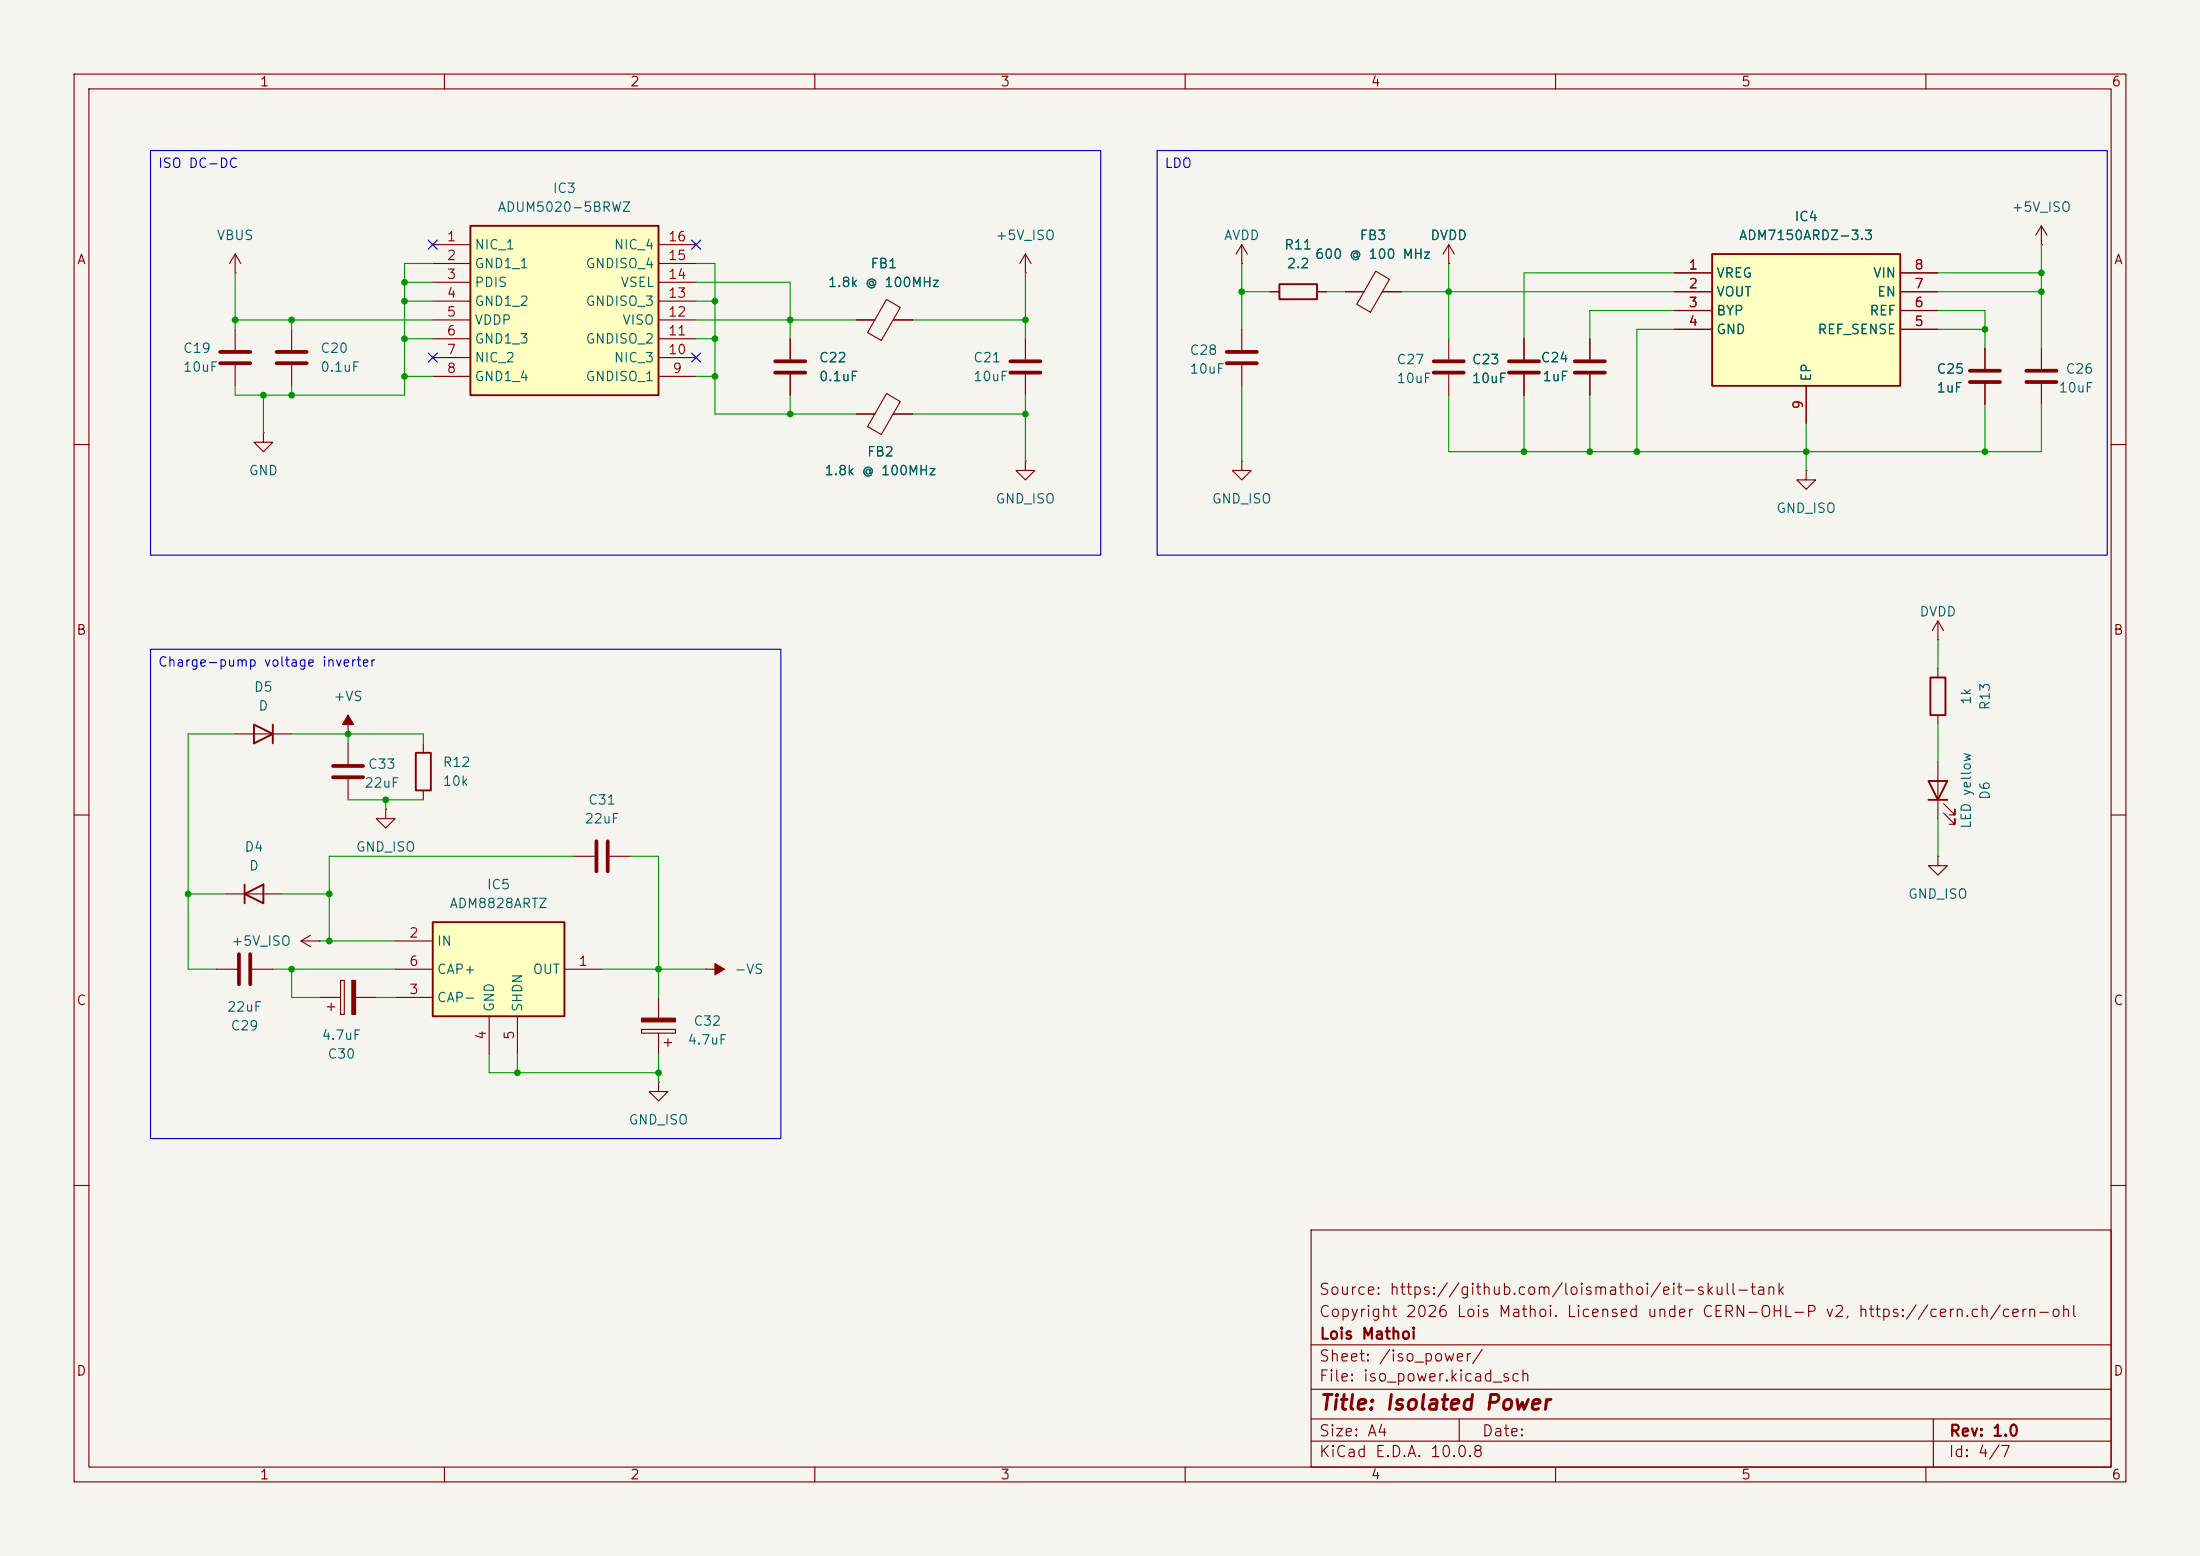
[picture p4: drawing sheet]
<svg xmlns="http://www.w3.org/2000/svg" width="297mm" height="210mm" viewBox="0 0 297 210" stroke-linecap="round" stroke-linejoin="round" font-family="sans-serif">
<path d="M0 0h297v210h-297z" fill="#f5f4ef" stroke="#f5f4ef" stroke-width=".14"/>
<g fill="none" stroke="#840000" stroke-width=".15">
<path d="M10 10h277v190h-277zM12 12h273v186h-273zM60 10v2M110 10v2M160 10v2M210 10v2M260 10v2M138.4 45.7v2.8M138.4 50.5v2.8M10 60h2M285 60h2M10 110h2"/>
<path d="M47 100.3v2.8M47 105.2v2.8M77.5 115.6h2.8M82.3 115.6h2.8M285 110h2M29.2 130.8h2.8M34 130.8h2.8M43.2 134.6h2.8M44.2 135.9h1M44.7 135.4v1M46 132.3h.5v4.6h-.5zM48 134.6h2.8"/>
<path d="M95.2 130.8h.1M95.2 130.8h2.6M10 160h2M177 166h108v32h-108zM285 160h2M60 198v2M110 198v2M160 198v2M177 194.5h108M177 191.5h108M177 187.5h108M177 181.5h108"/>
<path d="M197 191.5v3M210 198v2M260 198v2M261 191.5v6.5"/>
</g>
<path d="M136.4 48.8h4.1M136.4 50.3h4.1M45 103.4h4M45 104.9h4M80.5 113.5v4.1M82 113.5v4.1M32.3 128.8v4M33.8 128.8v4" fill="none" stroke="#840000" stroke-width=".51"/>
<g fill="#840000" stroke="#840000" stroke-width=".15">
<path d="M47.5 132.3h.5v4.6h-.5z"/>
<path d="M96.5 130l1.3 .8-1.3 .8z"/>
</g>
<path d="M58.4 124.5h17.8v12.7h-17.8z" fill="#ffffc2"/>
<path d="M34.3 97.8l2.5 1.3-2.5 1.2zM36.8 97.8v2.5M58.4 124.5h17.8v12.7h-17.8z" fill="none" stroke="#840000" stroke-width=".25"/>
<g fill="none" stroke="#840000" stroke-width=".15">
<path d="M138.4 36.8h.1M138.4 34.3l-.7 1.3M138.4 34.3l.8 1.3M138.4 34.3v2.5M115.6 55.9h2.5M119.7 53.1l1.8 1.1-2.5 4.4-1.9-1zM120.6 55.9h2.6M138.4 62.2v1.3h1.3l-1.3 1.3-1.2-1.3h1.2M138.4 62.2h.1M31.7 99.1h7.7M47 99.1h.1M47 96.5v2.6"/>
<path d="M53.3 130.8h5.1M53.3 127h5.1M53.3 134.6h5.1M66 137.2v5M69.8 137.2v5M76.2 130.8h5.1M86.6 138.9h4.6v.5h-4.6zM88.9 134.6v2.8M88.9 139.4v2.8M88.9 146.1v1.2h1.3l-1.3 1.3-1.3-1.3h1.3M88.9 146.1h.1M89.7 140.7h1"/>
<path d="M90.2 140.2v1"/>
</g>
<g fill="#840000" stroke="#840000" stroke-width=".15">
<path d="M86.6 137.4h4.6v.5h-4.6z"/>
<path d="M47 96.5l.8 1.3h-1.6z"/>
</g>
<path d="M63.5 30.5h25.4v22.8h-25.4z" fill="#ffffc2"/>
<path d="M63.5 30.5h25.4v22.8h-25.4zM172.7 38.4h5.1v2h-5.1zM260.6 91.4h2v5.1h-2zM33 119.4v2.5M56.1 101.6h2.1v5.1h-2.1zM260.3 105.4h2.6l-1.3 2.6zM260.3 108h2.6M33 120.7l2.6-1.3v2.5z" fill="none" stroke="#840000" stroke-width=".25"/>
<g fill="none" stroke="#840000" stroke-width=".15">
<path d="M31.7 36.8h.1M31.7 34.3l-.7 1.3M31.7 34.3l.8 1.3M31.7 34.3v2.5M58.4 33h5.1M58.4 35.6h5.1M58.4 38.1h5.1M88.9 33h5.1M88.9 35.6h5.1M88.9 38.1h5.1M167.6 35.6h.1M167.6 33l-.7 1.3"/>
<path d="M167.6 33l.8 1.3M167.6 33v2.6M171.4 39.4h1.3M177.8 39.4h1.3M181.6 39.4h2.5M185.7 36.6l1.9 1.1-2.6 4.4-1.8-1zM186.6 39.4h2.6M195.6 35.6h.1M195.6 33v2.6M195.6 33l-.8 1.3M195.6 33l.7 1.3M275.6 33h.1"/>
<path d="M275.6 30.5v2.5M275.6 30.5l-.8 1.3M275.6 30.5l.8 1.3M35.6 58.4v1.3h1.2l-1.2 1.3-1.3-1.3h1.3M35.6 58.4h.1M39.4 44.5v2.7M39.4 49.3v2.8M58.4 40.6h5.1M58.4 43.2h5.1M58.4 45.7h5.1M58.4 48.3h5.1M58.4 50.8h5.1"/>
<path d="M88.9 40.6h5.1M88.9 43.2h5.1M88.9 45.7h5.1M88.9 48.3h5.1M88.9 50.8h5.1M106.7 45.7v2.8M106.7 50.5v2.8M115.6 43.2h2.5M119.7 40.4l1.8 1.1-2.5 4.4-1.9-1zM120.6 43.2h2.6M167.6 44.5v2.7M167.6 49.3v2.8"/>
<path d="M195.6 45.7v2.8M195.6 50.5v2.8M205.7 45.7v2.8M205.7 50.5v2.8M214.6 45.7v2.8M214.6 50.5v2.8M268 47v2.8M268 51.8v2.8M275.6 47v2.8M275.6 51.8v2.8M167.6 62.2v1.3h1.3l-1.3 1.3-1.2-1.3h1.2M167.6 62.2h.1"/>
<path d="M243.8 63.5v1.3h1.3l-1.3 1.2-1.2-1.2h1.2M243.8 63.5h.1M261.6 86.4h.1M261.6 83.8v2.6M261.6 90.2v1.2M261.6 96.5v1.3M261.6 83.8l-.7 1.3M261.6 83.8l.8 1.3M52.1 109.2v1.3h1.2l-1.2 1.3-1.3-1.3h1.3M52.1 109.2h.1M57.1 100.3v1.3M57.1 106.7v1.3"/>
<path d="M261.6 115.6v1.2h1.3l-1.3 1.3-1.3-1.3h1.3M261.6 115.6h.1M261.6 102.9v7.6M262.4 109.7l1.5 1.6v-.8v.8h-.8M262.4 108.5l1.5 1.5v-.8v.8h-.8M30.5 120.7h7.6M40.6 127l1.3 .8M40.6 127h2.6M41.9 126.2l-1.3 .8M43.2 127h.1"/>
</g>
<g fill="none" stroke="#840000" stroke-width=".51">
<path d="M37.3 47.5h4.1M37.3 49h4.1M104.6 48.8h4.1M104.6 50.3h4.1M165.6 47.5h4.1M165.6 49h4.1M193.5 48.8h4.1M193.5 50.3h4.1M203.7 48.8h4.1M203.7 50.3h4.1M212.6 48.8h4.1M212.6 50.3h4.1"/>
<path d="M265.9 50h4.1M265.9 51.6h4.1M273.6 50h4M273.6 51.6h4"/>
</g>
<path d="M231.1 34.3h25.4v17.8h-25.4z" fill="#ffffc2"/>
<path d="M231.1 34.3h25.4v17.8h-25.4z" fill="none" stroke="#840000" stroke-width=".25"/>
<g fill="none" stroke="#840000" stroke-width=".15">
<path d="M171.4 39.4h1.3M177.8 39.4h1.3M181.6 39.4h2.5M186.7 39.4h2.5M195.6 35.6h.1M226.1 36.8h5M226.1 39.4h5M256.5 36.8h5.1M256.5 39.4h5.1M31.7 44.5v2.7M31.7 49.3v2.8M106.7 45.7v2.8"/>
<path d="M106.7 50.5v2.8M115.6 55.9h2.5M115.6 43.2h2.5M120.6 55.9h2.6M120.6 43.2h2.6M205.7 45.7v2.8M205.7 50.5v2.8M214.6 45.7v2.8M214.6 50.5v2.8M226.1 41.9h5M226.1 44.5h5M243.8 52.1v5.1"/>
<path d="M256.5 41.9h5.1M256.5 44.5h5.1M268 47v2.8M268 51.8v2.8"/>
</g>
<path d="M29.7 47.5h4.1M29.7 49h4.1" fill="none" stroke="#840000" stroke-width=".51"/>
<g fill="none" stroke="#009600" stroke-width=".15">
<path d="M31.7 36.8v7.7M54.6 38.1h3.8M58.4 35.6h-3.8v17.7h-22.9v-1.2M94 35.6h2.5v20.3h19.1M94 38.1h12.7v7.6M138.4 36.8v8.9M167.6 39.4h3.8M167.6 35.6v8.9M179.1 39.4h2.5M189.2 39.4h36.9M195.6 35.6v10.1M226.1 36.8h-20.4v8.9"/>
<path d="M261.6 39.4h14M261.6 36.8h14M275.6 33v14M31.7 43.2h26.7M35.6 53.3v5.1M39.4 43.2v1.3M39.4 52.1v1.2M54.6 50.8h3.8M54.6 40.6h3.8M54.6 45.7h3.8M94 43.2h21.6M94 50.8h2.5"/>
<path d="M94 40.6h2.5M94 45.7h2.5M106.7 53.3v2.6M123.2 55.9h15.2M123.2 43.2h15.2M138.4 53.3v8.9M167.6 52.1v10.1M195.6 53.3v7.7h80v-6.4M205.7 53.3v7.7M214.6 53.3v7.7M226.1 44.5h-5.1v16.5M226.1 41.9h-11.5v3.8"/>
<path d="M243.8 57.2v6.3M261.6 41.9h6.4v5.1M261.6 44.5h6.4M268 54.6v6.4M31.7 99.1h-6.3v31.7h3.8M39.4 99.1h17.7v1.2M47 99.1v1.2M261.6 86.4v3.8M261.6 97.8v5.1M47 108h10.1M52.1 108v1.2M77.5 115.6h-33.1v11.4"/>
<path d="M85.1 115.6h3.8v19M261.6 110.5v5.1M25.4 120.7h5.1M36.8 130.8h16.5M38.1 120.7h6.3M39.4 130.8v3.8h3.8M43.2 127h10.1M50.8 134.6h2.5M81.3 130.8h13.9M66 142.2v2.6h22.9M69.8 142.2v2.6M88.9 142.2v3.9"/>
</g>
<path d="M57.8 32.4l1.2 1.2M59 32.4l-1.2 1.2M93.4 32.4l1.2 1.2M94.6 32.4l-1.2 1.2M57.8 47.7l1.2 1.2M59 47.7l-1.2 1.2M93.4 47.7l1.2 1.2M94.6 47.7l-1.2 1.2" fill="none" stroke="#000084" stroke-width=".15"/>
<path d="M20.3 20.3h128.3v54.6h-128.3zM156.2 20.3h128.3v54.6h-128.3zM20.3 87.6h85.1v66.1h-85.1z" fill="none" stroke="#0000c2" stroke-width=".15"/>
<g fill="#009600">
<circle cx="69.8" cy="144.8" r=".46"/>
<circle cx="88.9" cy="144.8" r=".46"/>
<circle cx="44.4" cy="127" r=".46"/>
<circle cx="214.6" cy="61" r=".46"/>
<circle cx="205.7" cy="61" r=".46"/>
<circle cx="138.4" cy="55.9" r=".46"/>
<circle cx="96.5" cy="40.6" r=".46"/>
<circle cx="138.4" cy="43.2" r=".46"/>
<circle cx="96.5" cy="45.7" r=".46"/>
<circle cx="106.7" cy="43.2" r=".46"/>
<circle cx="195.6" cy="39.4" r=".46"/>
<circle cx="167.6" cy="39.4" r=".46"/>
<circle cx="54.6" cy="40.6" r=".46"/>
<circle cx="54.6" cy="45.7" r=".46"/>
<circle cx="54.6" cy="38.1" r=".46"/>
<circle cx="39.4" cy="53.3" r=".46"/>
<circle cx="39.4" cy="43.2" r=".46"/>
<circle cx="35.6" cy="53.3" r=".46"/>
<circle cx="31.7" cy="43.2" r=".46"/>
<circle cx="275.6" cy="36.8" r=".46"/>
<circle cx="275.6" cy="39.4" r=".46"/>
<circle cx="243.8" cy="61" r=".46"/>
<circle cx="268" cy="61" r=".46"/>
<circle cx="268" cy="44.5" r=".46"/>
<circle cx="106.7" cy="55.9" r=".46"/>
<circle cx="47" cy="99.1" r=".46"/>
<circle cx="88.9" cy="130.8" r=".46"/>
<circle cx="52.1" cy="108" r=".46"/>
<circle cx="39.4" cy="130.8" r=".46"/>
<circle cx="44.4" cy="120.7" r=".46"/>
<circle cx="25.4" cy="120.7" r=".46"/>
<circle cx="54.6" cy="50.8" r=".46"/>
<circle cx="96.5" cy="50.8" r=".46"/>
<circle cx="221" cy="61" r=".46"/>
</g>
<text font-size="2" fill="#840000" x="178" y="190.8">Title: Isolated Power</text>
<g font-size="1.5" fill="#840000">
<text x="178" y="178.1">Copyright 2026 Lois Mathoi. Licensed under CERN-OHL-P v2, https://cern.ch/cern-ohl</text>
<text x="178" y="175.1">Source: https://github.com/loismathoi/eit-skull-tank</text>
<text x="178" y="184.1">Sheet: /iso_power/</text>
<text x="178" y="181.1">Lois Mathoi</text>
<text x="178" y="186.8">File: iso_power.kicad_sch</text>
<text x="178" y="197">KiCad E.D.A. 10.0.8</text>
<text x="178" y="194.2">Size: A4</text>
<text x="200" y="194.2">Date:</text>
<text x="263" y="197">Id: 4/7</text>
<text x="263" y="194.2">Rev: 1.0</text>
</g>
<g font-size="1.3" fill="#840000">
<text x="35" y="12">1</text>
<text x="85" y="12">2</text>
<text x="135" y="12">3</text>
<text x="185" y="12">4</text>
<text x="235" y="12">5</text>
<text x="285" y="12">6</text>
<text x="10.3" y="36">A</text>
<text x="285.3" y="36">A</text>
<text x="10.2" y="86">B</text>
<text x="285.2" y="86">B</text>
<text x="10.2" y="136">C</text>
<text x="285.2" y="136">C</text>
<text x="10.2" y="186">D</text>
<text x="285.2" y="186">D</text>
<text x="35" y="200">1</text>
<text x="85" y="200">2</text>
<text x="135" y="200">3</text>
<text x="185" y="200">4</text>
<text x="235" y="200">5</text>
<text x="285" y="200">6</text>
</g>
<g font-size="1.3" fill="#0000c2">
<text x="21.2" y="23">ISO DC-DC</text>
<text x="157.1" y="23">LDO</text>
<text x="21.2" y="90.3">Charge-pump voltage inverter</text>
</g>
<g font-size="1.3" fill="#006464">
<text x="67.1" y="28.9">ADUM5020-5BRWZ</text>
<text x="74.5" y="26.4">IC3</text>
<text x="271.5" y="28.9">+5V_ISO</text>
<text x="29.2" y="32.7">VBUS</text>
<text x="64" y="34">NIC_1</text>
<text x="82.8" y="34">NIC_4</text>
<text x="134.3" y="32.7">+5V_ISO</text>
<text x="165.2" y="32.7">AVDD</text>
<text x="173.3" y="34">R11</text>
<text x="177.4" y="35.3">600 @ 100 MHz</text>
<text x="183.5" y="32.7">FB3</text>
<text x="193" y="32.7">DVDD</text>
<text x="234.7" y="32.7">ADM7150ARDZ-3.3</text>
<text x="242.2" y="30.2">IC4</text>
<text x="64" y="36.5">GND1_1</text>
<text x="64" y="39.1">PDIS</text>
<text x="64" y="41.6">GND1_2</text>
<text x="79" y="41.6">GNDISO_3</text>
<text x="79" y="36.5">GNDISO_4</text>
<text x="83.7" y="39.1">VSEL</text>
<text x="111.7" y="39.1">1.8k @ 100MHz</text>
<text x="117.4" y="36.5">FB1</text>
<text x="173.6" y="36.5">2.2</text>
<text x="231.6" y="37.8">VREG</text>
<text x="231.6" y="40.3">VOUT</text>
<text x="252.8" y="37.8">VIN</text>
<text x="253.3" y="40.3">EN</text>
<text x="24.6" y="48">C19</text>
<text x="43.2" y="48">C20</text>
<text x="64" y="44.1">VDDP</text>
<text x="64" y="46.7">GND1_3</text>
<text x="79" y="46.7">GNDISO_2</text>
<text x="83.9" y="44.1">VISO</text>
<text x="231.6" y="42.9">BYP</text>
<text x="231.6" y="45.4">GND</text>
<text x="245.3" y="45.4">REF_SENSE</text>
<text x="252.3" y="42.9">REF</text>
<text x="24.6" y="50.5">10uF</text>
<text x="43.2" y="50.5">0.1uF</text>
<text x="64" y="49.2">NIC_2</text>
<text x="64" y="51.8">GND1_4</text>
<text x="79" y="51.8">GNDISO_1</text>
<text x="82.8" y="49.2">NIC_3</text>
<text x="110.5" y="49.2">C22</text>
<text x="110.5" y="51.8">0.1uF</text>
<text x="131.3" y="49.2">C21</text>
<text x="131.3" y="51.8">10uF</text>
<text x="160.5" y="48.2">C28</text>
<text x="160.5" y="50.7">10uF</text>
<text x="188.5" y="49.5">C27</text>
<text x="188.5" y="52">10uF</text>
<text x="198.6" y="49.5">C23</text>
<text x="198.6" y="52">10uF</text>
<text x="207.9" y="49.2">C24</text>
<text x="208.2" y="51.8">1uF</text>
<text x="244.8" y="51.6" transform="rotate(-90 244.8 51.6)">EP</text>
<text x="261.4" y="50.7">C25</text>
<text x="261.4" y="53.3">1uF</text>
<text x="277.8" y="53.3">10uF</text>
<text x="278.8" y="50.7">C26</text>
<text x="33.5" y="64.5">GND</text>
<text x="111.2" y="64.5">1.8k @ 100MHz</text>
<text x="117" y="61.9">FB2</text>
<text x="134.3" y="68.3">GND_ISO</text>
<text x="163.5" y="68.3">GND_ISO</text>
<text x="239.7" y="69.5">GND_ISO</text>
<text x="259" y="83.5">DVDD</text>
<text x="34.2" y="93.7">D5</text>
<text x="44.9" y="94.9">+VS</text>
<text x="266.4" y="95.2" transform="rotate(-90 266.4 95.2)">1k</text>
<text x="268.9" y="96" transform="rotate(-90 268.9 96)">R13</text>
<text x="34.8" y="96.2">D</text>
<text x="49.1" y="106.6">22uF</text>
<text x="49.6" y="104.1">C33</text>
<text x="59.7" y="103.8">R12</text>
<text x="59.7" y="106.4">10k</text>
<text x="78.8" y="111.5">22uF</text>
<text x="79.3" y="108.9">C31</text>
<text x="266.4" y="111.9" transform="rotate(-90 266.4 111.9)">LED yellow</text>
<text x="268.9" y="108" transform="rotate(-90 268.9 108)">D6</text>
<text x="32.9" y="115.3">D4</text>
<text x="33.5" y="117.8">D</text>
<text x="48" y="115.3">GND_ISO</text>
<text x="60.6" y="122.9">ADM8828ARTZ</text>
<text x="65.6" y="120.3">IC5</text>
<text x="257.5" y="121.6">GND_ISO</text>
<text x="31.1" y="128">+5V_ISO</text>
<text x="58.9" y="128">IN</text>
<text x="58.9" y="131.8">CAP+</text>
<text x="71.8" y="131.8">OUT</text>
<text x="99" y="131.8">-VS</text>
<text x="30.6" y="136.9">22uF</text>
<text x="58.9" y="135.6">CAP-</text>
<text x="67" y="136.7" transform="rotate(-90 67 136.7)">GND</text>
<text x="70.8" y="136.7" transform="rotate(-90 70.8 136.7)">SHDN</text>
<text x="31" y="139.4">C29</text>
<text x="43.3" y="140.7">4.7uF</text>
<text x="44.1" y="143.2">C30</text>
<text x="92.7" y="141.3">4.7uF</text>
<text x="93.5" y="138.8">C32</text>
<text x="84.8" y="152.1">GND_ISO</text>
</g>
<g font-size="1.3" fill="#a90000">
<text x="60.2" y="32.9">1</text>
<text x="60.2" y="35.4">2</text>
<text x="90.1" y="35.4">15</text>
<text x="90.1" y="32.9">16</text>
<text x="60.2" y="38">3</text>
<text x="60.2" y="40.5">4</text>
<text x="90.1" y="40.5">13</text>
<text x="90.1" y="38">14</text>
<text x="227.9" y="36.7">1</text>
<text x="227.9" y="39.2">2</text>
<text x="227.9" y="41.8">3</text>
<text x="258.3" y="41.8">6</text>
<text x="258.3" y="39.2">7</text>
<text x="258.3" y="36.7">8</text>
<text x="60.2" y="43">5</text>
<text x="60.2" y="45.6">6</text>
<text x="90.1" y="45.6">11</text>
<text x="90.1" y="43">12</text>
<text x="227.9" y="44.3">4</text>
<text x="258.3" y="44.3">5</text>
<text x="60.2" y="48.1">7</text>
<text x="60.2" y="50.7">8</text>
<text x="90.1" y="48.1">10</text>
<text x="90.7" y="50.7">9</text>
<text x="243.7" y="55.3" transform="rotate(-90 243.7 55.3)">9</text>
<text x="55.1" y="126.9">2</text>
<text x="55.1" y="130.7">6</text>
<text x="78" y="130.7">1</text>
<text x="55.1" y="134.5">3</text>
<text x="65.9" y="140.4" transform="rotate(-90 65.9 140.4)">4</text>
<text x="69.7" y="140.4" transform="rotate(-90 69.7 140.4)">5</text>
</g>
</svg>
